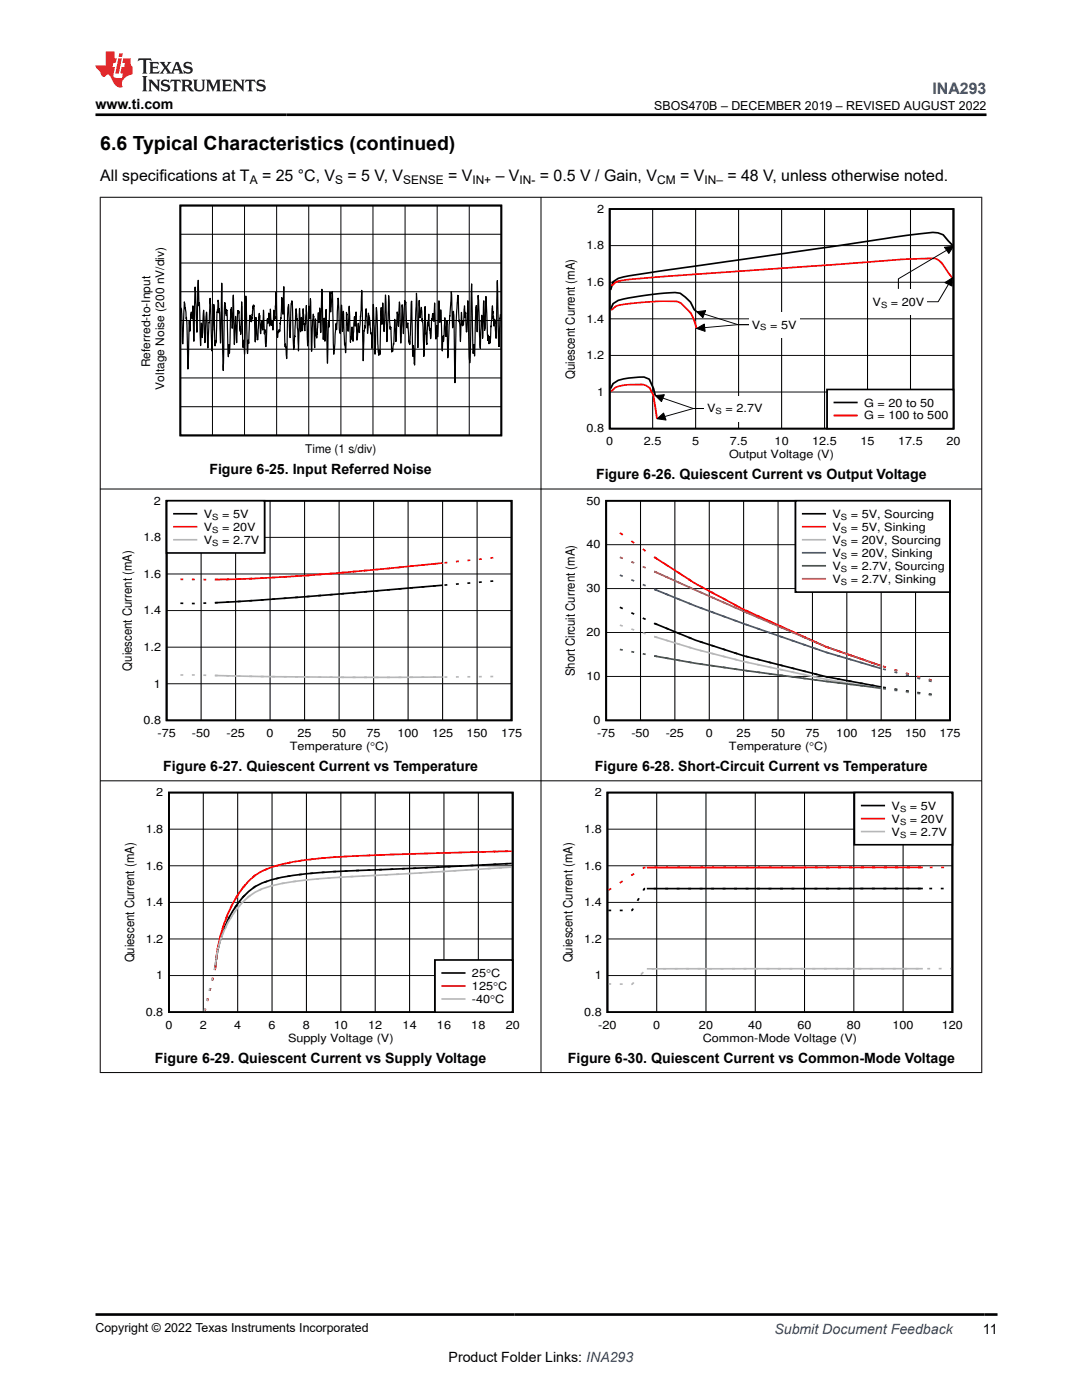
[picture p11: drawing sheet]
<svg xmlns="http://www.w3.org/2000/svg" width="216mm" height="279mm" viewBox="0 0 216 279" stroke-linecap="round" stroke-linejoin="round" font-family="sans-serif">
<path d="M36 41h64v45.9h-64zM121.7 41.7h68.6v43.8h-68.6zM190.1 49l-.9-.9a3.5 3.5 0 0 0-4.1-1.6l-6.2 .8-53.5 7.8-2 .5-1.1 .6-.5 1.7M121.8 61.7l.5-1.1 1.1-.7 5.1-.9 6.2-.6 1 .1 1.1 .8 1 1 .7 1.5 .5 .4M121.8 77.5l.5-.9a7.3 7.3 0 0 1 4.2-1.2l2-.2 1 .5 .9 1.8 .3 1.4" fill="none" stroke="#000" stroke-width=".35"/>
<g fill="none" stroke="#000" stroke-width=".2">
<path d="M36 58.2h64M36 52.5h64M36 46.7h64M42.4 41v45.9M48.8 41v45.9M55.2 41v45.9M61.6 41v45.9M68 41v45.9M74.4 41v45.9M80.8 41v45.9M87.2 41v45.9M93.6 41v45.9"/>
<path d="M121.7 56.3h68.6M121.7 49h68.6M130.2 41.7v43.8M138.8 41.7v43.8M147.4 41.7v43.8M156 41.7v43.8M164.5 41.7v43.8M173.1 41.7v43.8M181.7 41.7v43.8M36 75.4h64M36 69.7h64M36 64h64"/>
<path d="M121.7 78.2h68.6M121.7 70.9h68.6M121.7 63.6h68.6M139 62.2l1.8-.2-.5 1.4zM140.5 62.7l6.7 2.1h2.3M36 81.2h64"/>
</g>
<path d="M36.1 61.4l.4 7.2 .3-8.4 .5 3.9 .2 9.6 .2-9.3 .1-.3 .1 2 .2-3.4v.5l.1-.9 .2 1.3 .1-2.6 .2 7.1 .2-10.8 .4 9 .2-10.4 .5 13.1 .2-4.5 .2 2.9 .2-5.5 .3 6.5 .3-6.1v.1l.3 7.1 .4-10 .4 10.5 .3-9.2 .3 8.2 .1-1.1v.6l.1-.5v.2l.2-5.9h.1l.1-.5v-1.9l.3 2.6v-.3l.2 6.3v-.2l.2-11.8 .3 17.4 .3-13.5 .4 2.6 .1-1.1 .3 9.3 .1-2.4 .1 1.7 .4-9.1 .1 4.1 .3-6.6 .2 9.8 .2-5.6 .2 5.3 .3-6.4v.3l.1-.3v.5v-.4l.4 4.6 .2-6.5 .2 8.6 .1 .5 .1-1.4 .2 2.8 .3-11.6 .3 11.5 .1-2.7 .1 .6 .2-5.4 .1-.2 .2 1.2v-.7l.1 .8 .4-3.3 .1 .6 .2 6.8 .2-5 .2 3.8 .1 .7 .3-5.2 .3 4 .2-2.6 .2 1.9 .2-4 .1 4.8 .2-.9 .2 3.4 .2-5.6 .1 .5v-.5l.1 .9 .1-2 .2 2.6 .2-3.4 .1 3.2v-.6l.1 .6 .1-.9 .2 1.9 .1-4 .2 1.9 .1-.7 .1-4.8 .4 9 .1-1.1v.2l.2-.6v.4l.1-.3v.3l.1-.5 .3-6.3 .3 3.3 .1-5.5 .2 11.4 .1 .7 .1-.6v.7l.1-.1 .1 2.3 .2-8.8 .2-2 .3 6.6 .2-6.6 .1-.8 .4 9.8 .5-8.2 .5 8.4 .1-8.3 .1-.1 .2 4.6 .1-2.9 .2 2.7 .2-4.4 .3 4.4 .3-5 .3 8 .2-7.9 .2 2.5 .1-4 .3 10.5 .3-7.4 .3 6.7 .2-5.8 .1 3.4 .1 .5 .3-5v-.1l.2 2 .1-2.9 .2 4.9 .2-8.7 .3 9.7v.3l.2-4.2 .1 4.6 .3-6.3 .2 10.7 .2-8.2 .1-.2v1.2l.2-7 .2 4 .3-4.1 .3 12.5 .5-6.2 .1 1.2 .2-6.2 .3 6.4 .2 .7 .2-5.7 .2 5.3 .2-4.1 .3 6.7v-.3l.2 1.9 .1-8.1 .4 3.8 .2-5 .2 7.2 .1-1.1 .1 .5 .1-2.4 .2 2.8 .3-4.8v-.1l.2 1.9 .2-2.8 .1 5.6 .3-3.4 .2 1.9 .5-8.5 .3 14.1 .1-5.8 .2-1.2v.5l.2-3.9 .3 4.9 .2-4 .2 2.3v-1.5l.3 3.1v.3l.1-.3v.3l.1 2.8 .3-8.8 .3 10 .3-9.3 .5 9.5 .1-1.1 .1 1v-.2l.3-9.2 .1 3.3 .2-4.2 .2 5.7 .3-7.3 .3 9.3 .4-9.2 .2 6.7 .1-.6 .1 .5 .2 4.7v-.7l.2 .5 .2-1.6 .2-4.8 .2 4.5 .3-5.9 .2 2.8 .2-4.8 .3 8.2 .2-7.7 .3 5.8 .3-6.6v.8l.1-.6 .1 .3 .1 4.9 .1-.3v.3l.2-1 .2 3.8v-.3l.2 .9 .3-8.7 .2 10.4 .1 .6 .1-2.1 .2 3.9 .4-14.4 .3 10.9 .2-9.4 .2 3.4 .3-2.1 .3 3.3 .2 6.5 .2-9.9 .4 7.6 .1-4.5 .1 .8 .2-2.4 .1 3.2 .1-.4 .1 2.1 .2-3.6 .2-1.4 .3 1.5 .1-3.6 .3 7.2 .2-2.8 .1 2.3 .3-7.2 .1 4.3 .2-2.5 .1 .7 .3 7.5 .1-3 .1 1.2v-.4l.3-4.4 .1 3.7 .3-3.1 .1 7.4 .8-13.2 .2 7.2 .2-3.3 .1 .7 .2 13.6 .2-12.1 .3-5.4 .6 9.3 .2-5.9 .2 2.7 .1-.9 .1 .7 .2-3.8 .1 2.3 .1-.9 .2 3.8 .1-.3 .2-5.9 .3 12.4 .4-15.7 .3 13.6v.3l.2-1.9 .1 2.4 .2-9.5 .1-.6 .2 5.2 .2-7.2 .4 10.5 .3-6.6 .2 4.6v-.3l.2-7.2 .2 5.9 .1-.5 .2-6.2 .3 7.5v1.3l.1-1.1 .1 .3 .1 1.4 .1-1.4 .1 1.3v-.3l.4-7.2 .4 4.1 .1-1.4 .1 .9v-.4l.2 3.3 .2-11.5 .3 13.1 .4-6.4" fill="none" stroke="#000" stroke-width=".24"/>
<path d="M190.1 55.6l-2.1-3a2.48 2.48 0 0 0-2.8-1l-5.5 .2-51.4 3.7a22 22 0 0 0-5.5 .9l-.7 .6-.3-.1M121.8 61.8h.3a4.4 4.4 0 0 1 3.5-1.2l7.5-.5a6.1 6.1 0 0 1 2.7 .4l.7 .6a6.3 6.3 0 0 1 2.5 4.4M121.8 78.1l.3-.2a4.3 4.3 0 0 1 3.4-1.1l1.4-.1a2.8 2.8 0 0 1 3.5 2.2l.7 4.7" fill="none" stroke="#f00" stroke-width=".35"/>
<path d="M139 62.2l1.8-.2-.5 1.4z" fill="#000"/>
<path d="M149.5 62.2h10v5.2h-10z" fill-rule="evenodd" fill="#fff"/>
<path d="M139 65.6l1.5-.9 .2 1.4z" fill="#000"/>
<path d="M139 65.6l1.5-.9 .2 1.4zM149.5 64.8h-2.3l-6.6 .6" fill="none" stroke="#000" stroke-width=".2"/>
<path d="M149.5 62.2h10v5.2h-10z" fill-rule="evenodd" fill="#fff"/>
<path d="M188.4 49.3l1.9-.1-1 1.4z" fill="#000"/>
<path d="M188.4 49.3l1.9-.1-1 1.4zM188.9 50l-9.6 5.6v2.1" fill="none" stroke="#000" stroke-width=".2"/>
<path d="M173.6 57.7h11.4v5.1h-11.4z" fill-rule="evenodd" fill="#fff"/>
<path d="M188.5 56.4l1.5-.9v1.6z" fill="#000"/>
<path d="M188.5 56.4l1.5-.9v1.6zM189.3 56.7l-2.1 3.5h-2.2" fill="none" stroke="#000" stroke-width=".2"/>
<path d="M173.6 57.7h11.4v5.1h-11.4z" fill-rule="evenodd" fill="#fff"/>
<path d="M130.8 78.9l1.8-.1-.6 1.3z" fill="#000"/>
<path d="M130.8 78.9l1.8-.1-.6 1.3zM132.3 79.4l6 2.1h2.3" fill="none" stroke="#000" stroke-width=".2"/>
<path d="M140.6 79h12.1v5.1h-12.1z" fill-rule="evenodd" fill="#fff"/>
<path d="M131.1 83.6l1.3-1.2 .5 1.4z" fill="#000"/>
<path d="M131.1 83.6l1.3-1.2 .5 1.4zM140.6 81.5h-2.3l-5.7 1.6" fill="none" stroke="#000" stroke-width=".2"/>
<g fill="#fff">
<path d="M140.6 79h12.1v5.1h-12.1z" fill-rule="evenodd"/>
<path d="M165 77.7h25.3v7.8h-25.3z" fill-rule="evenodd"/>
</g>
<g fill="none" stroke="#000" stroke-width=".35">
<path d="M165 77.7h25.3v7.8h-25.3zM33.2 99.9h68.9v43.9h-68.9zM166.5 80.3h4.5M50.3 119.9h-.6M52.6 119.7h-.6M54.9 119.5l-.6 .1M57.2 119.4h-.6M59.5 119.2h-.6M61.8 119l-.6 .1M64.1 118.8l-.6 .1M66.4 118.7h-.6M68.6 118.5h-.5"/>
<path d="M70.9 118.3h-.5M73.2 118.1h-.5M75.5 117.9h-.6M77.8 117.7h-.6M80.1 117.5h-.6M82.4 117.3h-.6M84.7 117.1l-.6 .1M87 116.9l-.6 .1M88.3 116.8a1310.9 1310.9 0 0 1-45.4 3.5h.5M89.3 116.7l-.6 .1M91.5 116.5l-.5 .1M93.8 116.3l-.5 .1"/>
<path d="M96.1 116.2h-.5M98.4 116h-.6M36 120.4h.6M38.3 120.4h.6M41.2 120.4h-.6M45.7 120.1l-.5 .1M48 120l-.6 .1"/>
</g>
<g fill="none" stroke="#f00" stroke-width=".35">
<path d="M166.5 82.9h4.5M36 115.6h.6M38.3 115.6l.6 .1M40.6 115.7h.6M45.7 115.6h-.5M48 115.6h-.6M50.3 115.5h-.6M52.6 115.4h-.6M54.9 115.2l-.6 .1M57.2 115.1h-.6M59.5 115h-.6M61.8 114.8l-.6 .1"/>
<path d="M64.1 114.6l-.6 .1M66.4 114.4l-.6 .1M68.6 114.3h-.5M70.9 114l-.5 .1M73.2 113.8l-.5 .1M75.5 113.6l-.6 .1M77.8 113.4l-.6 .1M80.1 113.2h-.6M82.4 113h-.6M84.7 112.7l-.6 .1M87 112.5l-.6 .1M88.3 112.4l-11 1.1a410.6 410.6 0 0 1-34.4 2.2h.5"/>
<path d="M89.3 112.3h-.6M91.5 112l-.5 .1M93.8 111.8l-.5 .1M96.1 111.5l-.5 .1M98.4 111.3l-.6 .1"/>
</g>
<g fill="none" stroke="#000" stroke-width=".2">
<path d="M40.1 99.9v43.9M47 99.9v43.9M53.9 99.9v43.9M60.8 99.9v43.9M67.7 99.9v43.9M74.6 99.9v43.9M81.4 99.9v43.9M88.3 99.9v43.9M95.2 99.9v43.9M33.2 114.6h68.9M33.2 107.2h68.9M33.2 136.5h68.9"/>
<path d="M33.2 129.2h68.9M33.2 121.9h68.9"/>
</g>
<g fill="none" stroke="#b8b8b8" stroke-width=".35">
<path d="M36 134.7h.6M38.3 134.7h.6M40.6 134.7l.6 .1M43.4 134.8h-.5a1555.2 1555.2 0 0 0 45.4 .3M45.2 134.9h.5M47.4 134.9h.6M49.7 135h.6M52 135h.6M54.3 135l.6 .1M56.6 135.1h.6M58.9 135.1h.6M61.2 135.1h.6"/>
<path d="M63.5 135.1h.6M65.8 135.1h.6M68.1 135.2h.5M70.4 135.2h.5M72.7 135.2h.5M74.9 135.2h.6M77.2 135.2h.6M79.5 135.2h.6M82.4 135.2h-.6M84.1 135.1h.6M86.4 135.1h.6M89.3 135.1h-.6"/>
<path d="M91.5 135.1h-.5M93.3 135.1h.5M96.1 135l-.5 .1M98.4 135h-.6"/>
</g>
<path d="M33.2 99.9h19.6v10.5h-19.6z" fill-rule="evenodd" fill="#fff"/>
<g fill="none" stroke="#000" stroke-width=".35">
<path d="M33.2 99.9h19.6v10.5h-19.6zM121 99.9h68.5v43.9h-68.5zM34.7 102.5h4.5M123.7 121.2l.6 .3M126 122.3l.5 .3M128.3 123.3l.5 .3M130.5 124.4l.6 .2M130.6 124.4l8.2 3.4 9.6 3.1 16.5 4.2 10.9 2M132.8 125.3l.6 .3M135.1 126.3l.6 .2M137.4 127.2l.6 .2M139.7 128l.5 .2"/>
<path d="M142 128.8l.5 .2M144.2 129.5l.6 .2M146.5 130.3l.6 .2M148.8 131l.6 .1M151.1 131.6l.6 .1M153.4 132.1l.5 .2M155.7 132.7l.5 .2M157.9 133.3l.6 .2M160.2 133.9l.6 .1M162.5 134.5l.6 .1M164.8 135l.6 .2M167.1 135.5l.5 .1"/>
<path d="M169.3 135.9l.6 .1M171.6 136.3l.6 .1M173.9 136.7l.6 .2M176.2 137.2l.6 .1M178.5 137.5l.5 .1M180.8 137.9h.5M183 138.2l.6 .1M185.3 138.5l.6 .1"/>
</g>
<g fill="none" stroke="#f00" stroke-width=".35">
<path d="M34.7 105.1h4.5M123.7 106.3l.6 .4M126 108l.5 .4M128.3 109.6l.5 .4M130.5 111.2l.6 .3M130.6 111.2l8.2 5.3 9.6 5.1 16.5 7.5 10.9 3.8M132.8 112.6l.6 .4M135.1 114.1l.6 .4M137.4 115.6l.6 .4M139.7 117l.5 .3M142 118.2l.5 .3M144.2 119.4l.6 .3"/>
<path d="M146.5 120.6l.6 .3M148.8 121.8l.6 .3M151.1 122.9l.6 .2M153.4 123.9l.5 .2M155.7 124.9l.5 .3M157.9 126l.6 .2M160.2 127l.6 .3M162.5 128l.6 .3M164.8 129.1l.6 .2M167.1 129.9l.5 .1M169.3 130.6l.6 .2M171.6 131.4l.6 .2"/>
<path d="M173.9 132.2l.6 .2M176.2 133l.6 .2M178.5 133.7l.5 .1M180.8 134.4l.5 .1M183 135l.6 .2M185.3 135.6l.6 .2"/>
</g>
<g fill="none" stroke="#b8b8b8" stroke-width=".35">
<path d="M34.7 107.7h4.5M123.7 124.8l.6 .1M126 125.5l.5 .2M128.3 126.3l.5 .2M131.1 127.2l-.5-.2a296.1 296.1 0 0 0 45.2 10.4M132.8 127.7l.6 .2M135.1 128.4l.6 .2M137.4 129.1l.6 .2M139.7 129.8l.5 .1M142 130.4l.5 .1M144.2 131l.6 .1M146.5 131.6l.6 .1"/>
<path d="M148.8 132.1l.6 .1M151.1 132.6l.6 .1M153.4 133.1l.5 .1M155.7 133.6l.5 .1M157.9 134.1l.6 .1M160.2 134.6l.6 .1M162.5 135.1l.6 .1M164.8 135.6l.6 .1M167.1 136l.5 .1M169.3 136.3l.6 .1M171.6 136.7l.6 .1M173.9 137.1l.6 .1"/>
<path d="M176.2 137.5l.6 .1M178.5 137.8l.5 .1M180.8 138.1l.5 .1M183 138.4l.6 .1M185.3 138.7l.6 .1"/>
</g>
<g fill="none" stroke="#000" stroke-width=".2">
<path d="M127.8 99.9v43.9M134.7 99.9v43.9M141.5 99.9v43.9M148.4 99.9v43.9M155.3 99.9v43.9M162.1 99.9v43.9M169 99.9v43.9M175.8 99.9v43.9M182.7 99.9v43.9M121 117.5h68.6M121 108.7h68.6M121 135h68.6"/>
<path d="M121 126.2h68.6"/>
</g>
<g fill="none" stroke="#295c75" stroke-width=".35">
<path d="M123.7 114.8l.6 .2M126 115.7l.5 .3M128.3 116.7l.5 .2M131.1 117.8l-.5-.2 8.2 3.3 9.6 3.6 16.5 5.7 10.9 3.2M132.8 118.5l.6 .3M135.1 119.4l.6 .3M137.4 120.4l.6 .2M139.7 121.3l.5 .2M142 122.1l.5 .2M144.2 123l.6 .2M146.5 123.8l.6 .2M148.8 124.6l.6 .2"/>
<path d="M151.1 125.4l.6 .2M153.4 126.2l.5 .2M155.7 127l.5 .2M157.9 127.8l.6 .2M160.2 128.6l.6 .2M162.5 129.4l.6 .2M164.8 130.2l.6 .1M167.1 130.8l.5 .2M169.3 131.5l.6 .2M171.6 132.2l.6 .1M173.9 132.9l.6 .1M176.2 133.5l.6 .2"/>
<path d="M178.5 134.1l.5 .2M180.8 134.7l.5 .2M183 135.3l.6 .2M185.3 135.9l.6 .1"/>
</g>
<g fill="none" stroke="#286b48" stroke-width=".35">
<path d="M123.7 129.6l.6 .1M126 130l.5 .2M128.3 130.5l.5 .1M131.1 131l-.5-.1a753.8 753.8 0 0 0 45.2 6.4M132.8 131.3l.6 .1M135.1 131.7l.6 .1M137.4 132.1l.6 .1M139.7 132.5l.5 .1M142 132.8l.5 .1M144.2 133.2h.6M146.5 133.5l.6 .1M148.8 133.8l.6 .1"/>
<path d="M151.1 134.1l.6 .1M153.4 134.4l.5 .1M155.7 134.7l.5 .1M157.9 135.1h.6M160.2 135.4h.6M162.5 135.7h.6M164.8 136h.6M167.1 136.2l.5 .1M169.3 136.5l.6 .1M171.6 136.8l.6 .1M173.9 137.1l.6 .1M176.2 137.4h.6"/>
<path d="M178.5 137.7h.5M180.8 138l.5 .1M183 138.3h.6M185.3 138.6h.6"/>
</g>
<g fill="none" stroke="#9d3939" stroke-width=".35">
<path d="M123.7 111.2l.6 .2M126 112.1l.5 .3M128.3 113.1l.5 .2M131.1 114.3l-.5-.3 17.8 8 16.5 7.1 10.9 3.8M132.8 115.1l.6 .2M135.1 116.1l.6 .3M137.4 117.1l.6 .3M139.7 118.2l.5 .2M142 119.2l.5 .2M144.2 120.2l.6 .2M146.5 121.2l.6 .2M148.8 122.2l.6 .2"/>
<path d="M151.1 123.2l.6 .2M153.4 124.1l.5 .3M155.7 125.1l.5 .3M157.9 126.1l.6 .3M160.2 127.1l.6 .2M162.5 128.1l.6 .2M164.8 129.1l.6 .2M167.1 129.9l.5 .2M169.3 130.6l.6 .2M171.6 131.4l.6 .2M173.9 132.2l.6 .2M176.2 133l.6 .2"/>
<path d="M178.5 133.7l.5 .2M180.8 134.4l.5 .1M183 135l.6 .2M185.3 135.6l.6 .2"/>
</g>
<path d="M158.7 99.9h30.8v18.3h-30.8z" fill-rule="evenodd" fill="#fff"/>
<g fill="none" stroke="#000" stroke-width=".35">
<path d="M158.7 99.9h30.8v18.3h-30.8zM160.2 102.5h4.4M33.7 158.2h68.6v43.8h-68.6zM48.9 178.6l-.5 .6M51.1 176.8l-.6 .4M53.4 175.9l-.6 .2M55.6 175.2l-.5 .2M57.9 174.8l-.5 .1M60.2 174.5l-.6 .1M62.5 174.3h-.6M64.8 174.1h-.6M67.1 173.9l-.6 .1"/>
<path d="M69.3 173.8h-.5M71.6 173.7l-.5 .1M73.9 173.6l-.6 .1M76.2 173.5l-.6 .1M78.5 173.5h-.6M80.8 173.4h-.6M83 173.3h-.5M85.3 173.2h-.5M87.6 173.1h-.6M89.9 172.9l-.6 .1M92.2 172.8l-.6 .1M94.5 172.7h-.6"/>
<path d="M96.7 172.6h-.5M99 172.5h-.6M101.3 172.4h-.6M102.1 172.3l-21.7 1.1a269.8 269.8 0 0 0-21.9 1.3 20.5 20.5 0 0 0-7.6 2.3 20.2 20.2 0 0 0-7.3 12.1l-.8 4.5M41.5 199.3l-.2 .5M42 197.2l-.2 .5M42.5 195.1l-.2 .6M43.2 191l-.1 .5M43.6 189l-.1 .5M44.2 186.9l-.2 .5M44.9 184.8l-.2 .5M45.9 182.8l-.3 .5"/>
<path d="M47.2 180.7l-.4 .5M41 201.3l-.2 .5"/>
</g>
<g fill="none" stroke="#f00" stroke-width=".35">
<path d="M160.2 105.1h4.4M47.4 178.6l-.3 .6M49 176.6l-.5 .5M51.1 174.6l-.6 .5M53.3 173.4l-.5 .2M55.6 172.6l-.5 .2M57.9 172.1l-.6 .2M60.2 171.7l-.6 .1M62.5 171.4l-.6 .1M64.8 171.2l-.6 .1M67 171l-.5 .1M69.3 170.9h-.5"/>
<path d="M71.6 170.8h-.6M73.9 170.7h-.6M76.2 170.6h-.6M78.5 170.5l-.6 .1M80.7 170.5h-.5M83 170.4h-.5M85.3 170.3h-.6M87.6 170.3h-.6M89.9 170.2h-.6M92.2 170.1h-.6M94.4 170.1h-.5M96.7 170h-.6"/>
<path d="M99 169.9l-.6 .1M101.3 169.9h-.6M102.1 169.9l-18.9 .5a280.3 280.3 0 0 0-22.2 1.2 29.1 29.1 0 0 0-8.7 2.2 14 14 0 0 0-5.9 6.6 32.2 32.2 0 0 0-3.4 12.7M41.5 199.3l-.1 .5M42 197.2l-.1 .5M42.5 195.1l-.1 .6M43 193.1l-.1 .5M43.2 191l-.1 .5M43.5 189l-.1 .5M44 186.9l-.2 .5M44.6 184.8l-.2 .5M45.3 182.8l-.2 .5"/>
<path d="M46.3 180.7l-.3 .5M41 201.3l-.1 .5"/>
</g>
<g fill="none" stroke="#b8b8b8" stroke-width=".35">
<path d="M160.2 107.7h4.4M50 178.7l-.6 .5M52.2 177.4l-.5 .3M54.5 176.7l-.6 .2M56.8 176.2l-.6 .1M59.1 175.9h-.6M61.4 175.6l-.6 .1M63.6 175.4h-.5M65.9 175.2l-.5 .1M68.2 175.1h-.6M70.5 174.9l-.6 .1M72.8 174.8h-.6"/>
<path d="M75.1 174.7h-.6M77.3 174.6h-.5M79.6 174.5h-.5M81.9 174.3l-.6 .1M84.2 174.2h-.6M86.5 174l-.6 .1M88.8 173.9h-.6M91 173.8h-.5M93.3 173.6l-.5 .1M95.6 173.5h-.6M97.9 173.3l-.6 .1M100.2 173.2h-.6"/>
<path d="M101.9 173.1h.2l-21.7 1.3a308.6 308.6 0 0 0-21.9 1.5 21.9 21.9 0 0 0-7.6 2.2 18.7 18.7 0 0 0-7.7 12.8l-.2 1.8M41.4 199.3l-.1 .5M41.9 197.2l-.1 .5M42.4 195.1l-.1 .6M42.9 193.1l-.1 .5M43.2 191l-.1 .5M43.6 189l-.1 .5M44.3 186.9l-.2 .5M45.1 184.8l-.2 .5M46.3 182.8l-.3 .5M47.8 180.7l-.4 .5M40.9 201.3l-.1 .5"/>
</g>
<path d="M160.2 110.3h4.4" fill="none" stroke="#295c75" stroke-width=".35"/>
<path d="M160.2 112.9h4.4" fill="none" stroke="#286b48" stroke-width=".35"/>
<path d="M160.2 115.5h4.4" fill="none" stroke="#9d3939" stroke-width=".35"/>
<g fill="none" stroke="#000" stroke-width=".2">
<path d="M40.6 158.2v43.8M47.4 158.2v43.8M54.3 158.2v43.8M61.1 158.2v43.8M68 158.2v43.8M74.9 158.2v43.8M81.7 158.2v43.8M88.6 158.2v43.8M95.4 158.2v43.8M33.7 172.8h68.6M33.7 165.5h68.6M33.7 194.7h68.6"/>
<path d="M33.7 187.4h68.6M33.7 180.1h68.6"/>
</g>
<path d="M86.8 191.6h15.5v10.4h-15.5z" fill-rule="evenodd" fill="#fff"/>
<g fill="none" stroke="#000" stroke-width=".35">
<path d="M121.2 158.2h68.8v43.8h-68.8zM127.5 179.3l-.3 .5M128.7 177.3h-.1l-.2 .4M130.4 177.3h.6M132.7 177.3h.6M135 177.3h.6M137.3 177.3h.6M139.6 177.3h.6M141.9 177.3h.6M144.2 177.3h.6M146.5 177.3h.6M148.8 177.3h.5"/>
<path d="M151.1 177.3h.5M153.4 177.3h.5M155.6 177.3h.6M157.9 177.3h.6M160.2 177.3h.6M162.5 177.3h.6M164.8 177.3h.6M167.1 177.3h.6M169.4 177.3h.6M171.7 177.3h.6M174 177.3h.5M176.3 177.3h.5"/>
<path d="M178.6 177.3h.5M180.8 177.3h.6M183.1 177.3h.6M184.1 177.3h-55M185.4 177.3h.6M187.7 177.3h.6M86.8 191.6h15.5v10.4h-15.5zM88.3 194.2h4.4M121.4 181.7h.6M123.7 181.7h.5M126.3 181.3l-.2 .4h-.1"/>
</g>
<g fill="none" stroke="#f00" stroke-width=".35">
<path d="M122 177.3l-.6 .4M124.2 175.8l-.5 .4M126.5 174.4l-.5 .3M128.8 173.1l-.5 .2M130.5 173.1h.6M132.8 173.1h.6M135.1 173.1h.6M137.4 173.1h.6M139.7 173.1h.6M142 173.1h.6M144.3 173.1h.6M146.6 173.1h.5"/>
<path d="M148.9 173.1h.5M151.2 173.1h.5M153.5 173.1h.5M155.7 173.1h.6M158 173.1h.6M160.3 173.1h.6M162.6 173.1h.6M164.9 173.1h.6M167.2 173.1h.6M169.5 173.1h.6M171.8 173.1h.5M174.1 173.1h.5"/>
<path d="M176.4 173.1h.5M178.6 173.1h.6M180.9 173.1h.6M183.2 173.1h.6M184.1 173.1h-55M185.5 173.1h.6M187.8 173.1h.6M88.3 196.8h4.4"/>
</g>
<g fill="none" stroke="#b8b8b8" stroke-width=".35">
<path d="M88.3 199.4h4.4M121.4 196.4h.6M123.7 196.4h.5M126.5 196.1l-.5 .3M128.4 194l-.5 .5M130 193.3h.6M132.3 193.3h.6M135.2 193.3h-.6M136.9 193.3h.6M139.2 193.3h.6M141.5 193.3h.6M143.8 193.3h.6"/>
<path d="M146.1 193.3h.5M148.4 193.3h.5M150.7 193.3h.5M152.9 193.3h.6M155.2 193.3h.6M157.5 193.3h.6M159.8 193.3h.6M162.1 193.3h.6M164.4 193.3h.6M166.7 193.3h.6M169 193.3h.6M171.3 193.3h.5"/>
<path d="M173.6 193.3h.5M175.9 193.3h.5M178.1 193.3h.6M180.4 193.3h.6M182.7 193.3h.6M184.1 193.3h-55M185 193.3h.6M187.3 193.3h.6M189.6 193.3h.3"/>
</g>
<path d="M131 158.2v43.8M140.9 158.2v43.8M150.7 158.2v43.8M160.5 158.2v43.8M170.4 158.2v43.8M180.2 158.2v43.8M121.2 172.8h68.9M121.2 165.5h68.9M121.2 194.7h68.9M121.2 187.4h68.9M121.2 180.1h68.9" fill="none" stroke="#000" stroke-width=".2"/>
<path d="M170.5 158.2h19.5v10.4h-19.5z" fill-rule="evenodd" fill="#fff"/>
<path d="M170.5 158.2h19.5v10.4h-19.5zM172 160.8h4.4" fill="none" stroke="#000" stroke-width=".35"/>
<path d="M172 163.4h4.4" fill="none" stroke="#f00" stroke-width=".35"/>
<path d="M172 166h4.4" fill="none" stroke="#b8b8b8" stroke-width=".35"/>
<path d="M19.9 39.4h176.1M20 39.3v174.8M107.9 39.3v174.8M195.9 39.3v174.8M19.9 97.6h176.1M19.9 155.8h176.1M19.9 214.1h176.1" fill="none" stroke="#000" stroke-width=".2"/>
<path d="M27.7 11.6l-.2 .6 .5-.2h.6v.1v2.2l-.2 .4h1l-.2-.4v-2.2v-.1h.5l.5 .2-.1-.6zM29.8 12.4l.2 .3v1.6l-.2 .4h1.9l.1-.6a1.08 1.08 0 0 1-1.3 .2v-.7h.6l.4 .2v-.7l-.4 .2h-.6v-.5l.2-.2a1 1 0 0 1 1 .3l-.1-.5zM31.8 12.4l1 1.1-1 1.2h.9l-.2-.2 .4-.8 .5 .8-.2 .2h1.6l-.2-.2 .1-.5h1l.1 .5-.1 .2h.9l-.2-.4-.8-1.9h-.5l-1 2.1-.8-1.1 .9-1h-.8l.2 .2-.5 .6-.3-.6 .1-.2zM35.2 12.8l.4 1h-.8zM36.8 12.5a.65 .65 0 0 0-.2 .7 .65 .65 0 0 0 .6 .5l.7 .1 .1 .3a.79 .79 0 0 1-.7 .4 .79 .79 0 0 1-.7-.5l.1 .7 .2-.1a.93 .93 0 0 0 1.1 0 .93 .93 0 0 0 .4-.9 1.46 1.46 0 0 0-1.2-.6l-.1-.3a1.09 1.09 0 0 1 1.2 .2l-.2-.6-.1 .1-.6-.2zM28.4 15.2l.2 .4v2.2l-.2 .4h1l-.2-.4v-2.2l.2-.4zM29.6 15.9l.2 .4v1.5l-.2 .4h.8l-.3-.4v-1.3l1.7 1.8v-2l.2-.4h-.8l.2 .2 .1 1.1-1.2-1.3zM32.3 16a.65 .65 0 0 0-.2 .8 .65 .65 0 0 0 .7 .4l.6 .2 .1 .2a.79 .79 0 0 1-.7 .4 .79 .79 0 0 1-.7-.5l.1 .7 .2-.1a.93 .93 0 0 0 1.1 .1 .93 .93 0 0 0 .4-1 1.46 1.46 0 0 0-1.2-.5l-.1-.4a1.09 1.09 0 0 1 1.2 .2l-.2-.6-.1 .1-.6-.1zM34.1 15.9l-.1 .6a.63 .63 0 0 1 .7-.3l.1 1.6-.3 .4h1l-.2-.4v-1.6a.66 .66 0 0 1 .8 .3l-.1-.6zM36.2 15.9l.2 .4v1.5l-.2 .4h.9l-.2-.2v-.7h.5l.1 .2a.79 .79 0 0 0 1.2 .6l-1-.9a.61 .61 0 0 0 .6-.6 .61 .61 0 0 0-.5-.7zM36.9 16.2h.2a.47 .47 0 0 1 .5 .1 .47 .47 0 0 1 .1 .5l-.2 .1-.6 .1zM38.5 15.9l.2 .2a2.27 2.27 0 0 0 .4 2 1.04 1.04 0 0 0 1.7-.7v-1.3l.2-.2h-.8l.2 .4v1.1a.6 .6 0 0 1-.6 .6 .6 .6 0 0 1-.6-.6v-1.1l.3-.4zM41.1 15.9l.2 .4v1.5l-.2 .4h.7l-.2-.4v-1.4l.9 1.9 .8-1.9v1.4l-.2 .4h1l-.3-.4v-1.5l.3-.4h-.8l-.7 1.5-.7-1.5zM44.3 15.9l.2 .4v1.5l-.2 .4h1.9l.1-.6a1.09 1.09 0 0 1-1.3 .2v-.7h.6l.4 .2v-.6l-.4 .2h-.6v-.6l.2-.1a1.01 1.01 0 0 1 1 .3l-.1-.6zM46.4 15.9l.3 .4v1.5l-.3 .4h.8l-.2-.4v-1.3l1.6 1.8v-2l.2-.4h-.7l.2 .2v1.1l-1.2-1.3zM49 15.9l-.1 .6a.63 .63 0 0 1 .8-.3v1.6l-.3 .4h1l-.2-.4v-1.6a.66 .66 0 0 1 .8 .3l-.1-.6zM51.4 16a.65 .65 0 0 0-.2 .8 .65 .65 0 0 0 .6 .4l.6 .2 .2 .2a.79 .79 0 0 1-.8 .4 .79 .79 0 0 1-.6-.5l.1 .7 .2-.1a.93 .93 0 0 0 1 .1 .93 .93 0 0 0 .5-1 1.46 1.46 0 0 0-1.3-.5l-.1-.4a1.09 1.09 0 0 1 1.3 .2l-.2-.6-.2 .1-.5-.1z" fill="#231f20"/>
<path d="M21.1 10.3v2.7h-2.1l.1 .4 .9 1a.95 .95 0 0 0 .9 .9 .59 .59 0 0 1 .6-.4 .59 .59 0 0 1 .5 .3l.4 .8a1.59 1.59 0 0 0 2.1 1.4 1.61 1.61 0 0 1 1-2.3l1-.3-.1-1.5a1.59 1.59 0 0 1-.4-1.7h-1.4l-.2 .9h.5l-.1 .9h-.5l-.2 .9v.3l.4 .1-.2 .9h-.6a.73 .73 0 0 1-1.1-.7l.3-1.5h-.5l.2-.9h.5l.2-.9h-.5v-1.3zM23.6 11.6l-.6 3.1h.7l.6-3.1zM23.8 10.7l-.1 .6h.7l.1-.6z" fill="#ed1c24"/>
<path d="M19 22.9h177.8M19.1 262.3h179.9" fill="none" stroke="#000" stroke-width=".53"/>
<text font-size="3.9" x="20" y="29.9">6.6 Typical Characteristics (continued)</text>
<text font-size="3.2" fill="#00f" x="186.1" y="18.7">INA293</text>
<g font-size="3.2">
<text x="20" y="36.1">All specifications at T</text>
<text x="52.3" y="36.1">= 25 °C, V</text>
<text x="69.4" y="36.1">= 5 V, V</text>
<text x="89.4" y="36.1">= V</text>
<text x="98.9" y="36.1">– V</text>
<text x="107.7" y="36.1">= 0.5 V / Gain, V</text>
<text x="135.7" y="36.1">= V</text>
<text x="145.1" y="36.1">= 48 V, unless otherwise noted.</text>
</g>
<g font-size="2.8">
<text x="19" y="21.8">www.ti.com</text>
<text x="41.8" y="94.6">Figure 6-25. Input Referred Noise</text>
<text x="118.9" y="95.6">Figure 6-26. Quiescent Current vs Output Voltage</text>
<text x="32.6" y="153.8">Figure 6-27. Quiescent Current vs Temperature</text>
<text x="118.7" y="153.8">Figure 6-28. Short-Circuit Current vs Temperature</text>
<text x="30.9" y="212.1">Figure 6-29. Quiescent Current vs Supply Voltage</text>
<text x="113.3" y="212.1">Figure 6-30. Quiescent Current vs Common-Mode Voltage</text>
<text x="196.1" y="266.1">11</text>
<text x="89.5" y="271.7">Product Folder Links: INA293</text>
</g>
<text font-size="2.8" fill="#00f" x="154.5" y="266.2">Submit Document Feedback</text>
<g font-size="2.5">
<text x="130.6" y="21.9">SBOS470B – DECEMBER 2019 – REVISED AUGUST 2022</text>
<text x="114.7" y="75.6" transform="rotate(-90 114.7 75.6)">Quiescent Current (mA)</text>
<text x="26.3" y="133.8" transform="rotate(-90 26.3 133.8)">Quiescent Current (mA)</text>
<text x="114.7" y="135" transform="rotate(-90 114.7 135)">Short Circuit Current (mA)</text>
<text x="26.8" y="192.1" transform="rotate(-90 26.8 192.1)">Quiescent Current (mA)</text>
<text x="114.2" y="192.1" transform="rotate(-90 114.2 192.1)">Quiescent Current (mA)</text>
<text x="19" y="265.9">Copyright © 2022 Texas Instruments Incorporated</text>
</g>
<g font-size="2.4">
<text x="49.8" y="36.7">A</text>
<text x="66.9" y="36.7">S</text>
<text x="80.4" y="36.7">SENSE</text>
<text x="94.3" y="36.7">IN+</text>
<text x="103.7" y="36.7">IN-</text>
<text x="131.1" y="36.7">CM</text>
<text x="140.6" y="36.7">IN–</text>
<text x="60.9" y="90.5">Time (1 s/div)</text>
</g>
<g font-size="2.3">
<text x="119.1" y="42.5">2</text>
<text x="117" y="49.8">1.8</text>
<text x="117" y="57.1">1.6</text>
<text x="117" y="64.4">1.4</text>
<text x="150" y="65.6">V</text>
<text x="153.7" y="65.6">= 5V</text>
<text x="174.1" y="61">V</text>
<text x="177.8" y="61">= 20V</text>
<text x="117" y="71.7">1.2</text>
<text x="30" y="73.3" transform="rotate(-90 30 73.3)">Referred-to-Input</text>
<text x="32.8" y="77.8" transform="rotate(-90 32.8 77.8)">Voltage Noise (200 nV/div)</text>
<text x="119.1" y="79">1</text>
<text x="141.1" y="82.3">V</text>
<text x="144.8" y="82.3">= 2.7V</text>
<text x="172.4" y="81.1">G = 20 to 50</text>
<text x="172.4" y="83.7">G = 100 to 500</text>
<text x="117" y="86.3">0.8</text>
<text x="121" y="88.9">0</text>
<text x="128.5" y="88.9">2.5</text>
<text x="138.1" y="88.9">5</text>
<text x="145.6" y="88.9">7.5</text>
<text x="154.6" y="88.9">10</text>
<text x="162.1" y="88.9">12.5</text>
<text x="171.7" y="88.9">15</text>
<text x="179.2" y="88.9">17.5</text>
<text x="188.9" y="88.9">20</text>
<text x="145.5" y="91.5">Output Voltage (V)</text>
<text x="30.7" y="100.7">2</text>
<text x="117" y="100.7">50</text>
<text x="28.6" y="108">1.8</text>
<text x="40.7" y="103.3">V</text>
<text x="40.7" y="105.9">V</text>
<text x="44.3" y="103.3">= 5V</text>
<text x="44.3" y="105.9">= 20V</text>
<text x="166.1" y="103.3">V</text>
<text x="166.1" y="105.9">V</text>
<text x="169.8" y="103.3">= 5V, Sourcing</text>
<text x="169.8" y="105.9">= 5V, Sinking</text>
<text x="40.7" y="108.5">V</text>
<text x="44.3" y="108.5">= 2.7V</text>
<text x="117" y="109.5">40</text>
<text x="166.1" y="108.5">V</text>
<text x="166.1" y="111.1">V</text>
<text x="166.1" y="113.7">V</text>
<text x="169.8" y="108.5">= 20V, Sourcing</text>
<text x="169.8" y="111.1">= 20V, Sinking</text>
<text x="169.8" y="113.7">= 2.7V, Sourcing</text>
<text x="28.6" y="115.3">1.6</text>
<text x="117" y="118.2">30</text>
<text x="166.1" y="116.3">V</text>
<text x="169.8" y="116.3">= 2.7V, Sinking</text>
<text x="28.6" y="122.6">1.4</text>
<text x="28.6" y="129.9">1.2</text>
<text x="117" y="127">20</text>
<text x="30.7" y="137.2">1</text>
<text x="117" y="135.7">10</text>
<text x="28.6" y="144.5">0.8</text>
<text x="31.4" y="147.1">-75</text>
<text x="38.3" y="147.1">-50</text>
<text x="45.2" y="147.1">-25</text>
<text x="53.2" y="147.1">0</text>
<text x="57.8" y="149.7">Temperature (qC)</text>
<text x="59.4" y="147.1">25</text>
<text x="66.3" y="147.1">50</text>
<text x="73.1" y="147.1">75</text>
<text x="79.3" y="147.1">100</text>
<text x="86.2" y="147.1">125</text>
<text x="93.1" y="147.1">150</text>
<text x="100" y="147.1">175</text>
<text x="118.4" y="144.5">0</text>
<text x="119.1" y="147.1">-75</text>
<text x="126" y="147.1">-50</text>
<text x="132.8" y="147.1">-25</text>
<text x="140.8" y="147.1">0</text>
<text x="145.4" y="149.7">Temperature (qC)</text>
<text x="147" y="147.1">25</text>
<text x="153.9" y="147.1">50</text>
<text x="160.7" y="147.1">75</text>
<text x="166.9" y="147.1">100</text>
<text x="173.7" y="147.1">125</text>
<text x="180.6" y="147.1">150</text>
<text x="187.4" y="147.1">175</text>
<text x="31.2" y="158.9">2</text>
<text x="118.7" y="158.9">2</text>
<text x="177.9" y="161.6">V</text>
<text x="181.6" y="161.6">= 5V</text>
<text x="29.1" y="166.2">1.8</text>
<text x="116.6" y="166.2">1.8</text>
<text x="177.9" y="164.2">V</text>
<text x="177.9" y="166.8">V</text>
<text x="181.6" y="164.2">= 20V</text>
<text x="181.6" y="166.8">= 2.7V</text>
<text x="29.1" y="173.5">1.6</text>
<text x="116.6" y="173.5">1.6</text>
<text x="29.1" y="180.8">1.4</text>
<text x="116.6" y="180.8">1.4</text>
<text x="29.1" y="188.1">1.2</text>
<text x="116.6" y="188.1">1.2</text>
<text x="31.2" y="195.4">1</text>
<text x="94.2" y="195">25qC</text>
<text x="94.2" y="197.6">125qC</text>
<text x="118.7" y="195.4">1</text>
<text x="29.1" y="202.7">0.8</text>
<text x="94.2" y="200.2">-40qC</text>
<text x="116.6" y="202.7">0.8</text>
<text x="33" y="205.3">0</text>
<text x="39.9" y="205.3">2</text>
<text x="46.7" y="205.3">4</text>
<text x="53.6" y="205.3">6</text>
<text x="57.5" y="207.9">Supply Voltage (V)</text>
<text x="60.4" y="205.3">8</text>
<text x="66.6" y="205.3">10</text>
<text x="73.5" y="205.3">12</text>
<text x="80.3" y="205.3">14</text>
<text x="87.2" y="205.3">16</text>
<text x="94" y="205.3">18</text>
<text x="100.9" y="205.3">20</text>
<text x="119.4" y="205.3">-20</text>
<text x="130.3" y="205.3">0</text>
<text x="139.5" y="205.3">20</text>
<text x="140.2" y="207.9">Common-Mode Voltage (V)</text>
<text x="149.3" y="205.3">40</text>
<text x="159.1" y="205.3">60</text>
<text x="169" y="205.3">80</text>
<text x="178.1" y="205.3">100</text>
<text x="187.9" y="205.3">120</text>
</g>
<g font-size="1.7">
<text x="151.7" y="66">S</text>
<text x="175.8" y="61.4">S</text>
<text x="142.8" y="82.7">S</text>
<text x="42.4" y="103.7">S</text>
<text x="42.4" y="106.3">S</text>
<text x="167.8" y="103.7">S</text>
<text x="167.8" y="106.3">S</text>
<text x="42.4" y="108.9">S</text>
<text x="167.8" y="108.9">S</text>
<text x="167.8" y="111.5">S</text>
<text x="167.8" y="114.1">S</text>
<text x="167.8" y="116.7">S</text>
<text x="179.6" y="162">S</text>
<text x="179.6" y="164.6">S</text>
<text x="179.6" y="167.2">S</text>
</g>
</svg>
